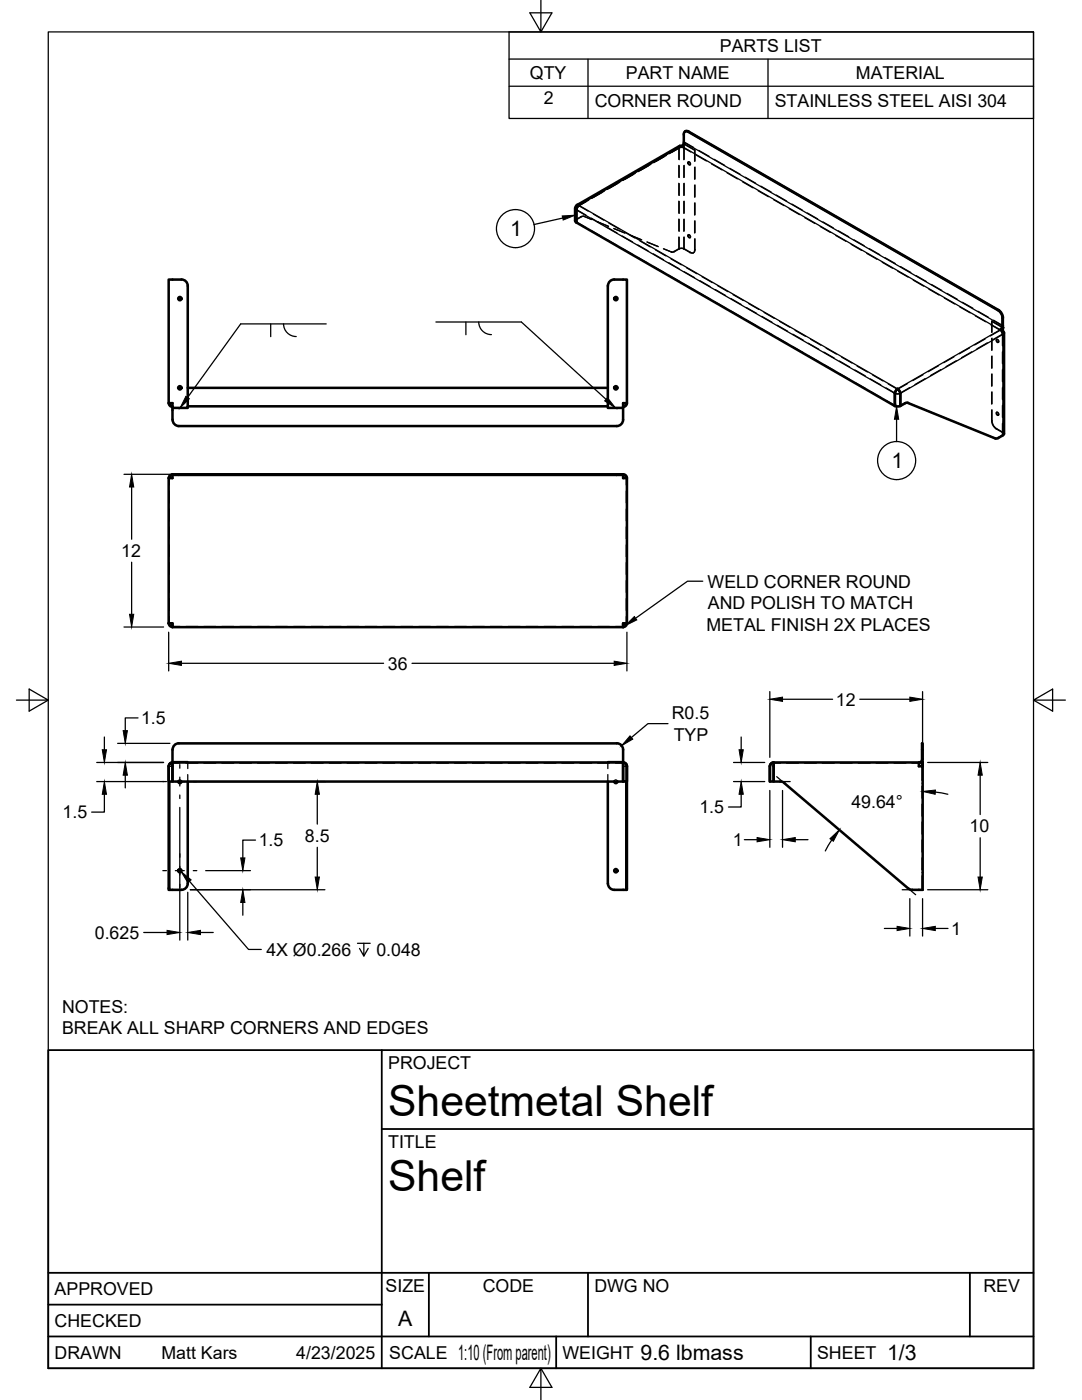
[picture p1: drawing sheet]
<svg xmlns="http://www.w3.org/2000/svg" width="216mm" height="279mm" viewBox="0 0 216 279" stroke-linecap="round" stroke-linejoin="round" font-family="sans-serif">
<!-- layer: Visible -->
<g fill="none" stroke="#000" stroke-width=".51">
<path d="M136 29.2l-.4-.1-20.5 11.8M136.4 26.8v1.6M136.4 26.8l.3-.6 .6 .1 61.8 35.6 .6 .5a3.2 3.2 0 0 1 .3 2.6v.3l-.4 .5 .4 .4 .1 .5 .2-.2-.2-.4M136.5 28.4l-.5 .8M136.7 26.2l.3-.1 .4 .2M137.4 26.3l61.8 35.6 .6 .5 .3 1M33.7 55.8h2.5a1.27 1.27 0 0 1 1.3 1.3v24.3h-3.1v-.9h-.7zM114.7 41.6v2.5M115 41.9v2.5l63.6 36.6M115 41.9v2.5l-.2-.3M115.1 40.9l.4 .1-.4 .4-.1 .5M115.1 40.9l-.3 .7"/>
<path d="M121.3 57.1v24.3h3v-.9h.8M121.3 57.1a1.27 1.27 0 0 1 1.3-1.3h2.5v24.7M35.5 77.4h.7M37.5 77.4h83.8M122.5 77.4h.7M179.6 78.5l-.1-.5-.4-.4-.4 .4-.1 .5v2.5M179.6 78.5v2.5l1-.5M179.6 78.5v2.5l-.5 .1-.5-.1M200 66.1l.2 .2-.1 .3M200.1 65.3l-.1 .9M200.1 63.4v1.6M200.1 65l-.1 .4-.3 .4"/>
<path d="M200.3 66.4v20.2l-.2 .3M33.7 95.4v29M33.7 80.4a.75 .75 0 0 0 .7 .8M33.8 80.4a.64 .64 0 0 0 .6 .7M33.8 95.4a.98 .98 0 0 1 1.3-.6h89.2v-.1h-89.5a.36 .36 0 0 0-.4 .1 .36 .36 0 0 0 0 .4v.2h-.7M34.4 81.4v2.3a1.27 1.27 0 0 0 1.3 1.3M34.4 94.7a.75 .75 0 0 0-.7 .7M37.5 81.1h83.8M124.3 94.8v.6h.8M124.3 81.4v2.3a1.27 1.27 0 0 1-1.2 1.3h-87.4M124.3 94.7a.75 .75 0 0 1 .8 .7M124.3 94.8a.64 .64 0 0 1 .7 .6"/>
<path d="M125 80.4a.64 .64 0 0 1-.7 .7M125.1 95.4v29h-.8v.8h-89.9v-.8h-.7M125.1 80.4a.75 .75 0 0 1-.8 .8M181.1 80.4l17.5 7.1h.4l1.1-.6M181.2 80.4l-.6 .1M33.7 124.4a.75 .75 0 0 0 .7 .7v-.7h-.7M125.1 124.4a.75 .75 0 0 1-.8 .7M34.4 152.2v3.8h89.9v-3.8M34.4 152.2v3.8h-.7v-3.1v24.7h.1v-21.6M34.4 152.2h89.9M34.4 152.2a.75 .75 0 0 0-.7 .7M35.6 156a.33 .33 0 0 0 .3 .3 .33 .33 0 0 0 .3-.3"/>
<path d="M35.7 148.4l87.4-.1a1.27 1.27 0 0 1 1.2 1.3v2.6M35.7 148.3a1.27 1.27 0 0 0-1.3 1.3v2.6M37.5 156v20.3M121.3 156v20.3M122.6 156a.33 .33 0 0 0 .3 .3 .33 .33 0 0 0 .3-.3M124.3 152.2v3.8h.8v-3.1v24.7h-.1v-21.6M124.3 152.2a.75 .75 0 0 1 .8 .7M153.6 152.9a.75 .75 0 0 1 .8-.7v.7M154.4 152.9v-.7h28.9v.7h.8M154.4 152.9v3.1h1.3M154.4 152.9v3.1h-.8v-3.1v3.1M155.7 156l.8 .3"/>
<path d="M184 152.9v-.9h.1v25.6h-.8a2.49 2.49 0 0 1-2.1-.3l-24.7-21M184 151.5v-3.1h.1v3.1M184 151.5a.65 .65 0 0 1-.6 .7M184.1 151.5a.75 .75 0 0 1-.7 .8M37.5 176.3a1.27 1.27 0 0 1-1.3 1.3h-2.4M121.3 176.3a1.27 1.27 0 0 0 1.3 1.3h2.4"/>
<circle cx="35.9" cy="59.6" r=".33"/>
<circle cx="122.9" cy="59.6" r=".33"/>
<circle cx="35.9" cy="77.4" r=".33"/>
<circle cx="122.9" cy="77.4" r=".33"/>
<circle cx="35.9" cy="173.8" r=".33"/>
<circle cx="122.9" cy="173.8" r=".33"/>
</g>
<!-- layer: Hidden -->
<g fill="none" stroke="#000" stroke-width=".25">
<path d="M117.2 39.9l-2.2 1.4-.1 2.8M120.3 38.1l-2.1 1.2M123.4 36.3l-2.1 1.2M126.5 34.5l-2.1 1.2M129.6 32.8l-2.1 1.2M132.7 31l-2.1 1.2M135.5 29.5l.4-.1 .5 .1M135.6 29.1l-.2 .4M135.7 29.2l-2 1.2M136 29.3a.28 .28 0 0 0-.3-.1 .28 .28 0 0 0-.2 .3M136.4 28.7l2.3 1.3M136.5 29.5v-.8l2.2 1.3v2.2"/>
<path d="M136.5 28.7v.8M136.5 29.5l-.7-.1-.3 .1M136.8 26.2l-.3 .4v2.1l-.5 .6v-.1M137.3 32.4a.3 .3 0 0 1 .4 .1 .3 .3 0 0 1-.2 .4l-.2-.2zM137.4 32.3a.31 .31 0 0 1 .3 .2 .31 .31 0 0 1-.1 .4l-.2-.2zM137.4 32.3h-.1M137.7 32.9h-.1M138.6 30v2.2M138.6 33.4v2.4M138.6 37v2.3M138.7 33.3v2.4M138.7 36.9v2.4"/>
<path d="M115 43.8l1.4-.6 1.7 .6M115 43.8l1.4-.7 1.6 .7M115 43.8l-.3 .3M115.1 41.8l-.1 2.6 1.9 1M115.1 41.3a.27 .27 0 0 1 .1-.3 .27 .27 0 0 1 .3 .1l-.3 .3-.1 .4M115.1 41.3v3l-.2-.2 .1-.3M115.1 41.3v.5M115.1 40.9l-.1 .3v.7M115.5 41.1l-.4 .4v.3M115.5 41.1a.27 .27 0 0 0-.3-.1 .27 .27 0 0 0-.1 .3M115.5 41v.1M118 46l2 1.2"/>
<path d="M119.1 44.2l2.2 .9M119.2 44.3l2.2 .9M121.1 47.8l2 1.2M122.4 45.6l2.3 .9M124.1 49.6l2.1 1.2M125.8 46.9l2.2 .9M125.9 47l2.2 .9M127.3 51.4l2 1.2M129.1 48.3l2.2 .9M129.2 48.3l2.2 .9M130.3 53.1l2.1 1.2M133.4 54.9l2.1 1.2"/>
<path d="M136.5 56.7l2.1 1.2M137.3 46.9a.3 .3 0 0 1 .4 .2 .3 .3 0 0 1-.2 .4l-.2-.3zM137.4 46.8a.32 .32 0 0 1 .3 .2 .32 .32 0 0 1-.1 .4l-.2-.2zM137.4 46.8l-.1 .1M137.7 47.4l-.1 .1M138.4 50.4l-.1 .1M138.6 47.7v2.2a.56 .56 0 0 1-.3 .6 .56 .56 0 0 1-.6-.1l-1.7-.8h-.4l-1.3 .7-1.8-.6M138.6 40.5v2.4M138.6 44.1v2.4M138.7 47.6v2.2a.55 .55 0 0 1-.3 .6 .55 .55 0 0 1-.6 0l-1.7-.9-.7 .1-1.2 .7-1.8-.7M138.7 40.5v2.4M138.7 44.1v2.3"/>
<path d="M139.6 58.5l2.1 1.2M142.7 60.3l2.1 1.2M145.8 62.1l2.1 1.1M148.9 63.9l2.1 1.1M152 65.6l2.1 1.2M155.1 67.4l2.1 1.2M158.2 69.2l2.1 1.2M161.3 71l2.1 1.2M164.4 72.8l2.1 1.2M167.5 74.5l2 1.2M170.6 76.3l2.1 1.2M173.7 78.1l2 1.2"/>
<path d="M178.6 78.5l.5-.9 .5 .9M178.6 78.5v2.5l.4 .1 .6-.1v-2.5M178.6 78.5l.1-.3a.4 .4 0 0 1 .4-.5 .4 .4 0 0 1 .4 .5l.1 .3M178.6 78.5v2.5l-1.8-1.1M179.6 78.5v2.5l1.2-.7 1.8 .7M197.9 64.1l2.1 1.3M197.9 64.1v2.2M197.9 67.5v2.4M197.9 71.1v2.4M197.9 74.7v2.4M197.9 78.3v2.3M198 64.1v2.2"/>
<path d="M198 67.5v2.4M198 71.1v2.3M198 74.6v2.4M198 78.2v2.4M198 64.1l2.1 1.2M198 64.1h-.1M198.8 67.8a.3 .3 0 0 1 .4 .2 .3 .3 0 0 1-.2 .3l-.2-.2zM198.9 67.8a.29 .29 0 0 1 .4 .1 .29 .29 0 0 1-.2 .4l-.2-.2zM198.9 67.7l-.1 .1M199.2 68.3h.1M199.6 65.8h.1M199.6 65.9l.3 .3 .1 .5"/>
<path d="M200.1 66.6v.1M200.2 66.4v2.3M200.2 70v2.3M200.2 73.5v2.4M200.2 77.1v2.4M33.8 95.4v1.4M33.8 98v2.4M35.5 94.7v.1M36.2 94.7v.1M37.5 94.7v.1M121.3 94.7v.1M122.5 94.7v.1"/>
<path d="M123.2 94.7v.1M125 95.4v1.4M125 98v2.4M179.6 81h.1M183.7 81.4l2.2 .9M187 82.8l2.2 .9M190.4 84.1l2.2 .9M193.7 85.5l2.2 .9M197.9 81.8v2.2a2.02 2.02 0 0 0 .9 1.6l1.3 .8 .1 .3-1.4 .8-1.8-.7M198 81.8v2.2a1.98 1.98 0 0 0 .9 1.5l1.3 .8 .1 .3M198.8 82.4a.29 .29 0 0 1 .4 .1 .29 .29 0 0 1-.2 .4l-.2-.3zM198.9 82.3a.29 .29 0 0 1 .4 .2 .29 .29 0 0 1-.2 .3l-.2-.1z"/>
<path d="M198.9 82.3h-.1M199.2 82.8v.1M200.2 80.7v2.4M200.2 84.2v2.4M33.8 101.6v2.3M33.8 105.1v2.4M33.8 108.7v2.4M33.8 112.3v2.4M33.8 115.9v2.3M33.8 119.4v2.4M125 101.6v2.3M125 105.1v2.4"/>
<path d="M125 108.7v2.4M125 112.3v2.4M125 115.9v2.3M125 119.4v2.4M33.8 123v1.5l.2 .4 .3 .1h1.6M37.1 125h2.4M40.7 125h2.4M44.3 125h2.3M47.8 125h2.4M51.4 125h2.4M55 125h2.3M58.5 125h2.4"/>
<path d="M62.1 125h2.4M65.7 125h2.4M69.3 125h2.3M72.8 125h2.4M76.4 125h2.4M80 125h2.4M83.5 125h2.4M87.1 125h2.4M90.7 125h2.4M94.3 125h2.3M97.8 125h2.4M101.4 125h2.4"/>
<path d="M105 125h2.4M108.5 125h2.4M112.1 125h2.4M115.7 125h2.4M119.3 125h2.3M125 123v1.5l-.3 .4-.3 .1h-1.6M33.7 152.9h.1M33.8 152.9h.6M34 152.4l.4-.1-.4 .1-.2 .4v3.2v-3.2zM34.4 152h3.1v1.4M34.4 152.3h1.5M35.5 156a.34 .34 0 0 1 .4-.4 .34 .34 0 0 1 .3 .4"/>
<path d="M37.1 152.3h2.4M37.5 154.6v1.4M40.7 152.3h2.4M44.3 152.3h2.3M47.8 152.3h2.4M51.4 152.3h2.4M55 152.3h2.3M58.5 152.3h2.4M62.1 152.3h2.4M65.7 152.3h2.4M69.3 152.3h2.3M72.8 152.3h2.4"/>
<path d="M76.4 152.3h2.4M80 152.3h2.4M83.5 152.3h2.4M87.1 152.3h2.4M90.7 152.3h2.4M94.3 152.3h2.3M97.8 152.3h2.4M101.4 152.3h2.4M105 152.3h2.4M108.5 152.3h2.4M112.1 152.3h2.4M115.7 152.3h2.4"/>
<path d="M119.3 152.3h2.3M121.3 154.6v1.4M122.5 156a.34 .34 0 0 1 .4-.4 .34 .34 0 0 1 .3 .4M122.8 152.3h1.5M124.3 152.9h.8M124.3 152.3l.4 .1 .3 .4v3.2v-3.2l-.3-.4zM124.3 152h-3v1.4M153.9 152.5l.5-.2-.4 .1-.3 .4v3.2v-3.2zM154.4 152.3h1.3M157 152.3h2.3M160.5 152.3h2.4M164.1 152.3h2.4"/>
<path d="M167.7 152.3h2.4M171.2 152.3h2.4M174.8 152.3h2.4M178.4 152.3h2.4M182 152.3h1.3M184 152.9v2.8M184 156.9v2.4M184 156.3h.1M184 155.6h.1M184 160.5v2.4M184 164.1v2.4M184 167.6v2.4"/>
<path d="M184 171.2v2.4M184 174.8v2.8M184 174.1h.1M184 173.4h.1"/>
</g>
<!-- layer: Hidden Narrow -->
<g fill="none" stroke="#000" stroke-width=".25">
<path d="M117.5 39.9l-2 1.2 1.9 1M120.1 38.4l-2.1 1.1M120.1 38.4l-2 1.2M120.6 38.1l-2.1 1.2M123.1 36.6l-2 1.2M123.7 36.4l-2.5 1.4M126.2 34.8l-2 1.2M126.8 34.6l-2.5 1.4M129.3 33l-2 1.2M129.4 33.1l-2 1.1M129.9 32.8l-2.1 1.2M132.4 31.2l-2 1.2"/>
<path d="M132.5 31.3l-2 1.2M133 31l-2.1 1.2M133.5 30.6l1.9-1.1v2.3M133.6 30.7l1.9-1.2v2.4M135.4 33v2.4M135.4 36.6v2.4M135.5 33.1v2.3M135.5 36.6v2.4M136.4 28.4l2 1M136.4 29.5v2.4M136.4 33.1v2.3M136.4 36.6v2.4"/>
<path d="M136.5 29.5v2.3M136.5 33v2.4M136.5 36.6v2.4M136.5 26.8h-.1M137.9 30.4l-1.9-1.1-2 1.1M138.9 30.9l2 1.2M139.4 30l2.1 1.2M142 32.7l2.1 1.2M142.5 31.8l2.1 1.2M145.1 34.5l2.1 1.2M145.6 33.6l2.1 1.2M148.2 36.3l2 1.2"/>
<path d="M148.7 35.4l2.1 1.2M151.3 38.1l2 1.2M151.8 37.1l2.1 1.2M154.4 39.9l2 1.1M154.9 38.9l2.1 1.2M115.1 41.8l1.8 1.1M115.1 41.8l-.1 .1M115.9 43.2l.1 .1M116.5 43.2h.1M116.9 40.1l-2 1.2-.2 .3M117 40.2l-2 1.2-.1 .2 .2 .2M118 43.5l2 1.2"/>
<path d="M118.4 42.7l2.1 1.2M121.1 45.3l2 1.2M121.5 44.5l2.1 1.2M124.1 47.1l2.1 1.2M124.6 46.3l2.1 1.2M127.3 48.9l2 1.2M127.7 48.1l2.1 1.2M130.3 50.7l2.1 1.1M130.8 49.9l2.1 1.2M133.4 52.4l2.1 1.2M133.9 51.7l2.1 1.2M133.9 50.3h.1"/>
<path d="M134.5 50.2h.1M135.4 47.3l.1 2.4v-2.4M135.4 40.2v2.3M135.4 43.7v2.4M135.5 40.2v2.4M135.5 43.8v2.4M136.4 40.2v2.4M136.4 43.8v2.4M136.5 40.2v2.3M136.5 43.7v2.4M136.5 47.3l-.1 2.4v-2.4M136.5 54.2l2.1 1.2"/>
<path d="M137 53.4l2 1.2M137.8 50.4h-.1M138.7 49.8l-.1 .1M139.6 56l2.1 1.2M140.1 55.2l2 1.2M142.7 57.8l2.1 1.2M143.2 57l2 1.2M145.8 59.6l2.1 1.2M146.3 58.8l2 1.2M157.5 41.6l2 1.2M158 40.7l2.1 1.2M160.6 43.4l2 1.2"/>
<path d="M161.1 42.5l2.1 1.2M163.7 45.2l2 1.2M164.2 44.3l2.1 1.2M166.8 47l2 1.2M167.3 46.1l2.1 1.1M169.8 48.8l2.1 1.2M170.4 47.9l2 1.1M173 50.6l2 1.2M173.5 49.6l2 1.2M176 52.3l2.1 1.2M176.6 51.4l2 1.2M179.1 54.1l2.1 1.2"/>
<path d="M179.7 53.2l2 1.2M182.2 55.9l2.1 1.2M182.8 55l2 1.2M185.3 57.7l2.1 1.2M185.9 56.8l2 1.2M188.4 59.5l2.1 1.2M189 58.5l2 1.2M148.9 61.4l2.1 1.1M149.4 60.6l2 1.2M152 63.1l2.1 1.2M152.5 62.4l2 1.1M155.1 64.9l2.1 1.2"/>
<path d="M155.6 64.1l2 1.2M158.2 66.7l2.1 1.2M158.6 65.9l2.1 1.2M161.3 68.5l2.1 1.2M161.8 67.7l2 1.2M164.4 70.3l2.1 1.2M164.8 69.5l2.1 1.2M167.5 72.1l2 1.1M167.9 71.3l2.1 1.2M170.6 73.8l2.1 1.2M171 73.1l2.1 1.2M173.7 75.6l2 1.2"/>
<path d="M174.1 74.8l2.1 1.2M176.8 77.4l1.8 1.1M178.6 78.5h.1M181.1 76.6l-2 1.1-1.9-1.1M181.5 77.3l-2 1.2h-.9M184.2 74.8l-2.1 1.2M184.6 75.5l-2 1.3M187.3 73l-2.1 1.2M187.7 73.8l-2 1.2M190.4 71.2l-2.1 1.2M190.8 72l-2 1.2M191.5 61.3l2.1 1.1"/>
<path d="M192 60.3l2.1 1.2M193.5 69.4l-2.1 1.2M193.9 70.2l-2 1.2M194.6 63l2.1 1.2M195.2 62.1l2 1.2M196.6 67.6l-2.1 1.2M197 68.4l-2.1 1.2M197.7 64.8l1.9 1.1-2 1.2M198.2 63.9l1.9 1.1M200 66.3v2.7M200 70.2v2.4M200 73.8v2.4"/>
<path d="M200 77.4v2.3M200 66.7l-1.9 1.1M200.1 66.1v.6M180.5 80.4l.1 .1M181.1 80.3v.1M198 84h-.1M198.5 87.5h.1M198.9 85.5l-.1 .1M199.1 87.4h.1M200 80.9v2.4M200 84.5l.1 2.4M200.1 86.3h-.1"/>
</g>
<!-- layer: Visible -->
<circle cx="200" cy="65.4" r=".25" fill="#000"/>
<!-- layer: Visible Narrow -->
<path d="M136.4 28.4l63.7 36.6M137.4 26.3h-.1M114.8 41.6l.2 .3 63.8 36.7 .8-.1 20.5-11.8v20.2M115.5 41l20.5-11.8 63.6 36.6-20.5 11.8zM199.2 61.9h-.1M200 66.2v.1M200.1 63.4l-.1 .1" fill="none" stroke="#000" stroke-width=".25"/>
<!-- layer: Border -->
<path d="M9.6 6.4h196.6v266.7h-196.6zM107.9 0v6.4l-2.2-3.8h4.4l-2.2 3.8M3.3 139.7h6.3l-3.8-2.2v4.4l3.8-2.2M206.2 139.7l3.8 2.2v-4.4l-3.8 2.2h6.4M107.9 273.1l2.2 3.8h-4.4l2.2-3.8v6.3" fill="none" stroke="#000" stroke-width=".25"/>
<!-- layer: Parts Lists -->
<path d="M101.6 6.4h104.6v17.2h-104.6zM101.6 11.8h104.6M101.6 17.2h104.6M117.3 11.8v11.8M153.2 11.8v11.8" fill="none" stroke="#000" stroke-width=".25"/>
<!-- layer: FD_Dimensions -->
<g fill="none" stroke="#000" stroke-width=".25">
<path d="M24.7 94.7h9.2M26.3 97.2v10.4M26.3 112.2v10.4M24.7 125.1h7.9M33.7 126.2v7.7M36.2 132.4h40.3M82.2 132.4h40.4M125.1 126.2v7.7M153.6 138v13.2M156.1 139.6h10M171.6 139.6h9.9M184.1 138v13.2"/>
<path d="M19.3 152.2h13.3M19.3 156h13.3M20.8 158.5v3.6h-2.5M20.8 147.1v2.5M23.5 148.4h10.4M25 154.7v2.5M27.5 143.3h-2.5v2.5M37.7 156h27.1M63.3 158.5v6M133.3 144.4h-4l-3.3 2.8M146.4 152.2h6.2M146.4 156h6.2"/>
<path d="M147.9 158.5v2.6h-2.5M147.9 147.1v2.5M153.6 157.8v11.3M156.1 157.8v11.3M185.1 152.2h12M186.6 158.1l2.5 .4M195.6 154.7v7.9M35.9 161.1v26.5M37.5 178.1v9.5M38 177.6h26.8M41 173.8h9M51 167.7h-2.5v3.5"/>
<path d="M63.3 169.1v5.9M148.5 167.6h2.6M158.7 167.6h2.5M166 167.6l-1.3 2.2M181.5 179.3v7.5M184.1 179.3v7.5M185.1 177.6h12M195.6 167.2v7.8M28.7 186.1h4.6M40 186.1h2.5M48.5 180.1v2.5M176.5 185.3h2.5"/>
<path d="M186.6 185.3h2.6"/>
</g>
<g fill="#000" stroke="#000" stroke-width=".2">
<path d="M26.3 94.7l.4 2.5h-.9zM25.8 122.6h.9l-.4 2.5zM33.7 132.4l2.5-.4v.8zM122.6 132l2.5 .4-2.5 .4zM153.6 139.6l2.5-.5v.9zM181.5 139.1l2.6 .5-2.6 .4zM20.4 149.6h.9l-.5 2.6zM20.8 156l.5 2.5h-.9zM25 152.2l.4 2.5h-.8zM24.6 145.8h.8l-.4 2.6zM63.3 156l.4 2.5h-.8zM125.7 146.9l.6 .6-2.3 1.3z"/>
<path d="M147.5 149.6h.8l-.4 2.6zM147.9 156l.4 2.5h-.8zM184.1 157.9l2.5-.2v.8zM195.6 152.2l.4 2.5h-.8zM48 171.2h.9l-.4 2.6zM62.9 175h.8l-.4 2.6zM151.1 167.2l2.5 .4-2.5 .4zM156.1 167.6l2.6-.4v.8zM165.6 167.4l1.9-1.8-1.2 2.3zM195.2 175h.8l-.4 2.6zM33.3 185.7l2.6 .4-2.6 .4zM37.5 186.1l2.5-.4v.8z"/>
<path d="M48.5 177.6l.4 2.5h-.9zM179 184.9l2.5 .4-2.5 .4zM184.1 185.3l2.5-.4v.8z"/>
</g>
<!-- layer: Smart Centers -->
<path d="M32.5 156h.7M35 156h1.8M35.9 152.6v.7M35.9 155.1v1.8M35.9 158.7v.7M38.6 156h.7M32.5 173.8h.7M35 173.8h1.8M35.9 170.4v.7M35.9 172.9v1.7M35.9 176.4v.7M38.6 173.8h.7" fill="none" stroke="#000" stroke-width=".25"/>
<!-- layer: Hole Notes -->
<path d="M37.8 175.9l11.8 13.6h2.5M71.3 188.3h2.6M72.6 188.3v2.5l-.9-1.5M73.5 189.3l-.9 1.5" fill="none" stroke="#000" stroke-width=".25"/>
<path d="M36.2 174l1.9 1.6-.6 .6z" fill="#000" stroke="#000" stroke-width=".2"/>
<!-- layer: Edge Extensions -->
<path d="M155 155l1.5 1.3M155.7 156h2M180 177.6h2M181.2 177.3l1.5 1.3" fill="none" stroke="#000" stroke-width=".25"/>
<!-- layer: Leaders -->
<path d="M124.8 124.9l1.8-1.9 .5 .7z" fill="#000" stroke="#000" stroke-width=".2"/>
<path d="M140.2 116h-3l-10.4 7.4" fill="none" stroke="#000" stroke-width=".25"/>
<path d="M54 64.6v2.6M56.6 64.6a2.53 2.53 0 0 0 2.5 2.6M65.1 64.6h-17.1l-10.6 14.7M87 64.3h17l16.9 15.4M93 64.3v2.5M95.5 64.3a2.53 2.53 0 0 0 2.6 2.5" fill="none" stroke="#000" stroke-width=".25"/>
<path d="M37.1 79.1l.7 .5-1.9 1.8zM121.2 79.4l1.6 2-2.2-1.4z" fill="#000" stroke="#000" stroke-width=".2"/>
<!-- layer: Balloons -->
<g fill="none" stroke="#000" stroke-width=".25">
<circle cx="102.9" cy="45.6" r="3.8"/>
<circle cx="178.9" cy="91.9" r="3.8"/>
</g>
<!-- layer: 0 -->
<path d="M112.2 43.1l2.5-.2-2.3 1zM178.9 81.1l.4 2.6h-.8z" fill="#000" stroke="#000" stroke-width=".2"/>
<path d="M112.3 43.5l-5.7 1.3M178.9 83.7v4.4" fill="none" stroke="#000" stroke-width=".25"/>
<!-- layer: Titleblock -->
<path d="M9.6 209.6h196.6v63.5h-196.6zM76.2 209.6v63.5M76.2 225.3h130M9.6 254h196.6M85.6 254v12.7M117.3 254v12.7M193.5 254v12.7M9.6 266.7h196.6M9.6 260.4h66.6M111 266.7v6.4M161.8 266.7v6.4" fill="none" stroke="#000" stroke-width=".36"/>
<g font-size="8.5">
<text x="77.4" y="222.8">Sheetmetal Shelf</text>
<text x="77.4" y="237.8">Shelf</text>
</g>
<g font-size="4.3">
<text x="101.8" y="47.2">1</text>
<text x="177.9" y="93.5">1</text>
<text x="79.5" y="264.5">A</text>
<text x="91.4" y="271.4">1:10 (From parent)</text>
<text x="127.8" y="271.4">9.6 lbmass</text>
<text x="177" y="271.4">1/3</text>
</g>
<g font-size="3.5">
<text x="143.6" y="10.4">PARTS LIST</text>
<text x="105.7" y="15.7">QTY</text>
<text x="124.9" y="15.8">PART NAME</text>
<text x="170.8" y="15.8">MATERIAL</text>
<text x="108.5" y="20.8">2</text>
<text x="118.7" y="21.3">CORNER ROUND</text>
<text x="154.6" y="21.3">STAINLESS STEEL AISI 304</text>
<text x="24.2" y="111.2">12</text>
<text x="141.2" y="117.3">WELD CORNER ROUND</text>
<text x="141" y="125.8">METAL FINISH 2X PLACES</text>
<text x="141.2" y="121.6">AND POLISH TO MATCH</text>
<text x="77.4" y="133.6">36</text>
<text x="134" y="143.6">R0.5</text>
<text x="166.8" y="140.8">12</text>
<text x="28.2" y="144.5">1.5</text>
<text x="134.4" y="147.8">TYP</text>
<text x="169.9" y="161.2">49.64°</text>
<text x="12.5" y="163.3">1.5</text>
<text x="139.6" y="162.3">1.5</text>
<text x="193.5" y="166.1">10</text>
<text x="51.6" y="168.9">1.5</text>
<text x="60.9" y="168">8.5</text>
<text x="146.2" y="168.8">1</text>
<text x="18.9" y="187.3">0.625</text>
<text x="53.1" y="190.8">4X Ø0.266</text>
<text x="75.1" y="190.8">0.048</text>
<text x="189.8" y="186.6">1</text>
<text x="12.4" y="202.1">NOTES:</text>
<text x="12.4" y="206.4">BREAK ALL SHARP CORNERS AND EDGES</text>
<text x="77.4" y="213.4">PROJECT</text>
<text x="77.4" y="229.1">TITLE</text>
<text x="76.9" y="257.8">SIZE</text>
<text x="96.3" y="257.8">CODE</text>
<text x="118.6" y="257.8">DWG NO</text>
<text x="196.2" y="257.8">REV</text>
<text x="10.9" y="258.5">APPROVED</text>
<text x="10.9" y="264.8">CHECKED</text>
<text x="10.9" y="271.2">DRAWN</text>
<text x="32.2" y="271.2">Matt Kars</text>
<text x="59.1" y="271.2">4/23/2025</text>
<text x="77.7" y="271.2">SCALE</text>
<text x="112.2" y="271.2">WEIGHT</text>
<text x="163" y="271.2">SHEET</text>
</g>
</svg>
